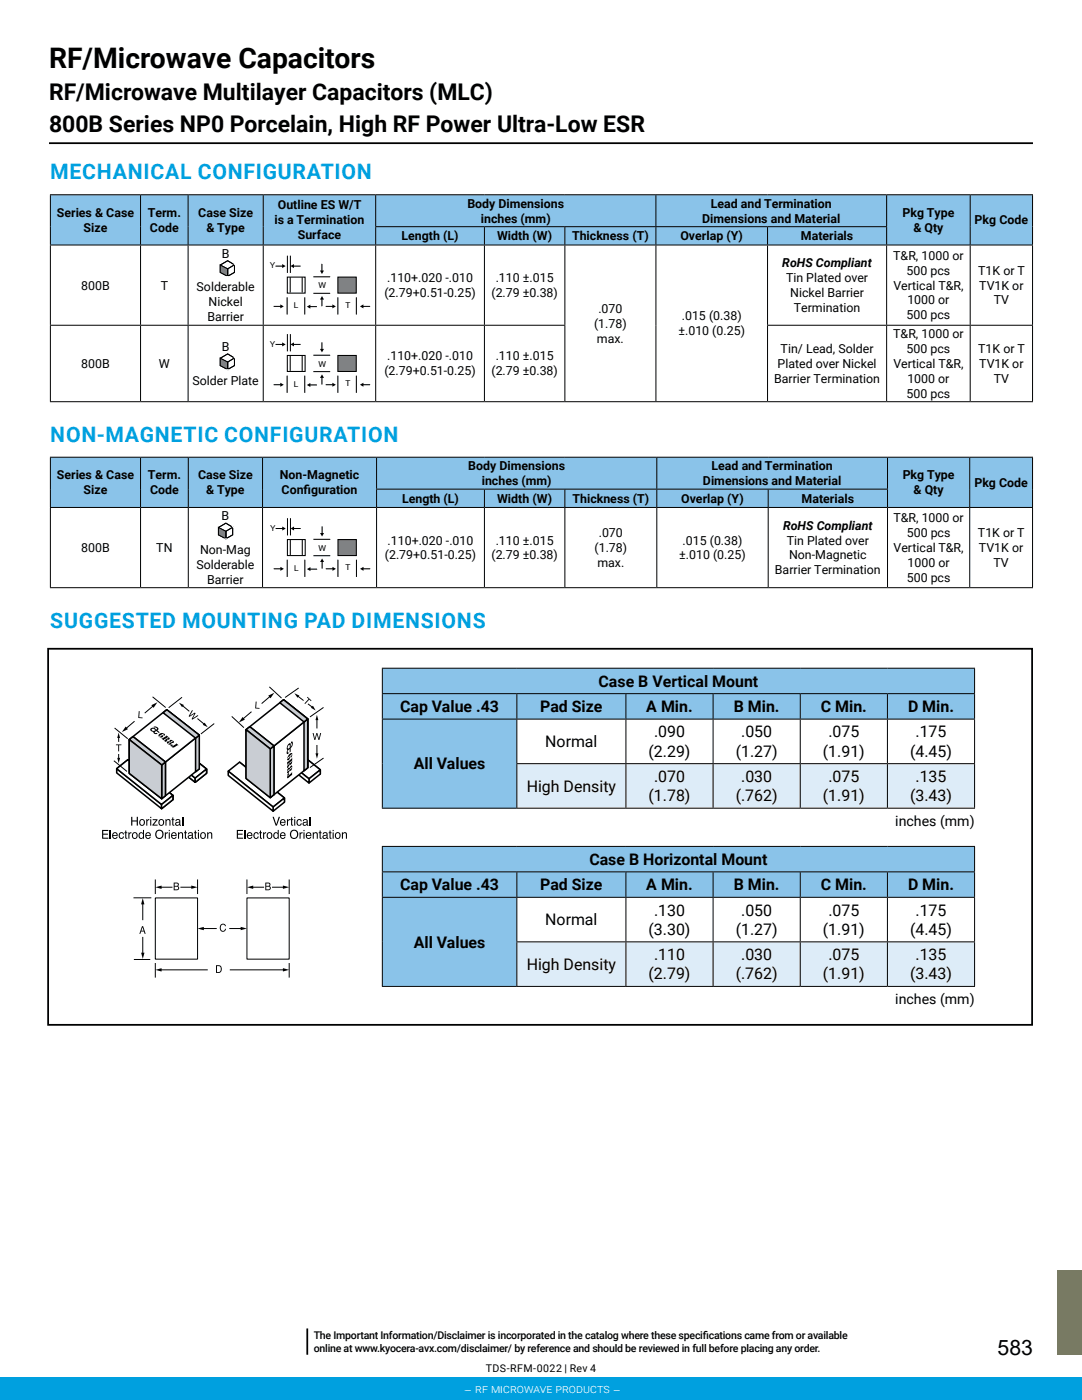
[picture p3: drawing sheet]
<svg xmlns="http://www.w3.org/2000/svg" width="216mm" height="279mm" viewBox="0 0 216 279" stroke-linecap="round" stroke-linejoin="round" font-family="sans-serif">
<path d="M9.8 28.6h196.3" fill="none" stroke="#000" stroke-width=".35"/>
<path d="M211 253.5h4.9v16.9h-4.9z" fill="#787a60"/>
<g fill="#000">
<path d="M20.4 165.6h1.2v.2h-1v.6h.9v.2h-.9v.6h1v.2h-1.2zM21.9 165.6h.2v1.8h-.2zM23.8 166.3l.4-.2a.45 .45 0 0 1 .5 .4l-.2-.1a.44 .44 0 0 0-.7 .2 .44 .44 0 0 0 .4 .6l.3-.3h.2a.59 .59 0 0 1-.8 .4 .59 .59 0 0 1-.2-.9zM25 165.8h.2v.3h.2v.2h-.2v.8l.2 .1v.2l-.4-.2v-.9h-.2v-.2h.2zM25.6 166.1h.2v.2l.4-.2v.2l-.4 .2v.9h-.2zM26.2 163h.2v.7h.9v-.7h.2v1.8h-.2v-.9h-.9v.9h-.2zM29.2 163.5h.2v.2l.4-.2v.2l-.4 .2v.9h-.2zM30.5 163.5h.9l-.7 1.1h.8v.2h-1.1l.7-1.1h-.6zM32.9 166.1h.2v.2l.4-.2v.2l-.4 .2v.9h-.2zM33 163.5h.2v.2a.44 .44 0 0 1 .5-.2 .44 .44 0 0 1 .3 .5v.8h-.2v-.8a.31 .31 0 0 0-.4-.3 .31 .31 0 0 0-.2 .4v.7h-.2zM34.4 163.1h.2v.4h.2v.2h-.2v.8l.2 .1-.1 .2-.3-.2v-.9h-.2v-.2h.2zM35.5 166.1h.2v.2a.44 .44 0 0 1 .5-.2 .44 .44 0 0 1 .3 .5v.8h-.2v-.8a.31 .31 0 0 0-.4-.3 .31 .31 0 0 0-.2 .4v.7h-.2z"/>
<path d="M36.3 163h.2v1.8h-.2zM36.9 165.8h.2v.3h.2v.2h-.2v.8l.2 .1v.2l-.4-.2v-.9h-.2v-.2h.2zM38.9 165.8h.2v.3h.2v.2h-.2v.8l.2 .1-.1 .2-.3-.2v-.9h-.2v-.2h.2zM41.3 166.1h.2v.2a.44 .44 0 0 1 .6-.2 .44 .44 0 0 1 .3 .5v.8h-.3v-.8a.31 .31 0 0 0-.3-.3 .31 .31 0 0 0-.2 .4v.7h-.3zM47.3 165.6h1.2v.2h-1v.6h.9v.2h-.9v.6h1v.2h-1.2zM48.8 165.6h.2v1.8h-.2zM50.7 166.3l.4-.2a.45 .45 0 0 1 .5 .4l-.2-.1a.44 .44 0 0 0-.7 .2 .44 .44 0 0 0 .4 .6l.3-.3h.2a.59 .59 0 0 1-.8 .4 .59 .59 0 0 1-.2-.9zM51.9 165.8h.2v.3h.2v.2h-.2v.8l.2 .1-.1 .2-.3-.2v-.9h-.2v-.2h.2zM52.5 166.1h.2v.2l.4-.2v.2l-.4 .2v.9h-.2zM54.4 163h.2l.5 1.5 .5-1.5h.3l-.7 1.8h-.2zM57.3 163.5h.2v.2l.4-.2v.2l-.4 .2v.9h-.2zM58.1 163.1h.2v.4h.2v.2h-.2v.8l.2 .1v.2l-.4-.2v-.9h-.2v-.2h.2z"/>
<path d="M59.8 166.1h.2v.2l.4-.2v.2l-.4 .2v.9h-.2zM59.3 163.6l.4-.1a.45 .45 0 0 1 .5 .4l-.2-.1a.44 .44 0 0 0-.7 .2 .44 .44 0 0 0 .4 .6l.3-.3h.2a.59 .59 0 0 1-.8 .4 .59 .59 0 0 1-.2-.9zM61.8 163h.2v1.8h-.2zM62.4 166.1h.2v.2a.44 .44 0 0 1 .5-.2 .44 .44 0 0 1 .3 .5v.8h-.2v-.8a.31 .31 0 0 0-.4-.3 .31 .31 0 0 0-.2 .4v.7h-.2zM63.8 165.8h.2v.3h.2v.2h-.2v.8l.2 .1-.1 .2-.3-.2v-.9h-.2v-.2h.2zM65.8 165.8h.2v.3h.2v.2h-.2v.8l.2 .1-.1 .2-.3-.2v-.9h-.2v-.2h.2zM68.2 166.1h.2v.2a.44 .44 0 0 1 .5-.2 .44 .44 0 0 1 .3 .5v.8h-.2v-.8a.31 .31 0 0 0-.4-.3 .31 .31 0 0 0-.2 .4v.7h-.2z"/>
<path d="M22.7 166.4l-.1 .2h.7l-.2-.3zM22.5 166.3a.57 .57 0 0 1 .7-.1 .57 .57 0 0 1 .3 .6h-.9a.35 .35 0 0 0 .2 .4 .35 .35 0 0 0 .5-.2h.2a.61 .61 0 0 1-.9 .4 .61 .61 0 0 1-.2-1z"/>
<path d="M26.7 166.3a.45 .45 0 0 0-.2 .6 .45 .45 0 0 0 .7 .2v-.5a.34 .34 0 0 0-.5-.3zM26.5 166.3a.61 .61 0 0 1 .8 .1 .61 .61 0 0 1-.1 .8 .61 .61 0 0 1-.8-.1l-.1-.5z"/>
<path d="M28 166.4a.44 .44 0 0 0-.2 .6 .44 .44 0 0 0 .6 .1v-.7l-.2-.1zM27.9 166.2l.4-.1 .2 .2v-.7h.2v1.8h-.2v-.2a.6 .6 0 0 1-.8 0 .6 .6 0 0 1 .1-.9z"/>
<path d="M28.2 163.7a.45 .45 0 0 0-.2 .6 .45 .45 0 0 0 .6 .2l.1-.6a.34 .34 0 0 0-.5-.2zM27.9 163.6a.61 .61 0 0 1 .9 .1 .61 .61 0 0 1-.1 .9 .61 .61 0 0 1-.9-.1v-.5z"/>
<path d="M29.3 166.4l-.1 .2h.7l-.2-.3zM29.1 166.3a.57 .57 0 0 1 .7-.1 .57 .57 0 0 1 .3 .6h-.9a.35 .35 0 0 0 .3 .4 .35 .35 0 0 0 .4-.2h.2a.61 .61 0 0 1-.9 .4 .61 .61 0 0 1-.2-1z"/>
<path d="M30 163.5h.2v1.3h-.2zM30 163h.2v.3h-.2z"/>
<path d="M31.4 166a.68 .68 0 0 0-.1 1 .68 .68 0 0 0 1 0 .68 .68 0 0 0 0-.9 .68 .68 0 0 0-.9-.1zM31.3 165.7a.88 .88 0 0 1 1.2 .3 .88 .88 0 0 1-.2 1.2 .88 .88 0 0 1-1.2-.2l-.1-.7z"/>
<path d="M32 163.7a.45 .45 0 0 0-.2 .6 .45 .45 0 0 0 .7 .2v-.6a.34 .34 0 0 0-.5-.2zM31.8 163.6a.61 .61 0 0 1 .8 .1 .61 .61 0 0 1-.1 .9 .61 .61 0 0 1-.8-.1l-.1-.5z"/>
<path d="M33.7 166.1h.2v1.3h-.2zM33.7 165.6h.2v.3h-.2z"/>
<path d="M34.5 166.4l-.1 .2h.6l-.1-.3zM34.3 166.3a.57 .57 0 0 1 .7-.1 .57 .57 0 0 1 .3 .6h-.9a.35 .35 0 0 0 .2 .4 .35 .35 0 0 0 .4-.2h.2a.61 .61 0 0 1-.8 .4 .61 .61 0 0 1-.2-1z"/>
<path d="M35.2 164.3v.1a.32 .32 0 0 0 .4 .2 .32 .32 0 0 0 .1-.5zM35.2 163.6l.5-.1 .2 .2 .1 .9 .1 .2h-.2l-.1-.2a.42 .42 0 0 1-.7 .1 .42 .42 0 0 1 .2-.7l.5-.1a.28 .28 0 0 0-.3-.3 .28 .28 0 0 0-.3 .3h-.2z"/>
<path d="M37.7 166.9v.1a.32 .32 0 0 0 .4 .2 .32 .32 0 0 0 .1-.4zM37.7 166.2l.5-.1 .3 .2v.9l.1 .2h-.2l-.1-.2a.42 .42 0 0 1-.7 .1 .42 .42 0 0 1 .2-.6l.5-.2a.28 .28 0 0 0-.3-.3 .28 .28 0 0 0-.3 .3h-.2z"/>
<path d="M39.5 166.1h.2v1.3h-.2zM39.5 165.6h.2v.3h-.2z"/>
<path d="M40.3 166.3a.45 .45 0 0 0-.1 .6 .45 .45 0 0 0 .6 .2l.1-.5a.34 .34 0 0 0-.6-.3zM40.1 166.3a.61 .61 0 0 1 .9 .1 .61 .61 0 0 1-.1 .8 .61 .61 0 0 1-.9-.1v-.5z"/>
<path d="M49.6 166.4l-.1 .2h.7l-.2-.3zM49.4 166.3a.57 .57 0 0 1 .7-.1 .57 .57 0 0 1 .3 .6h-.9a.35 .35 0 0 0 .2 .4 .35 .35 0 0 0 .5-.2h.2a.61 .61 0 0 1-.9 .4 .61 .61 0 0 1-.2-1z"/>
<path d="M53.6 166.3a.45 .45 0 0 0-.2 .6 .45 .45 0 0 0 .7 .2v-.5a.34 .34 0 0 0-.5-.3zM53.4 166.3a.61 .61 0 0 1 .8 .1 .61 .61 0 0 1-.1 .8 .61 .61 0 0 1-.8-.1l-.1-.5z"/>
<path d="M54.8 166.4a.44 .44 0 0 0-.1 .6 .44 .44 0 0 0 .6 .1v-.7l-.2-.1zM54.8 166.2l.4-.1 .2 .2v-.7h.2v1.8h-.2v-.2a.6 .6 0 0 1-.8 0 .6 .6 0 0 1 .1-.9z"/>
<path d="M56.2 166.4l-.1 .2h.7l-.2-.3zM56 166.3a.57 .57 0 0 1 .7-.1 .57 .57 0 0 1 .3 .6h-.9a.35 .35 0 0 0 .2 .4 .35 .35 0 0 0 .5-.2h.2a.61 .61 0 0 1-.9 .4 .61 .61 0 0 1-.2-1z"/>
<path d="M56.2 163.8l-.1 .2h.7l-.2-.3zM56 163.7a.57 .57 0 0 1 .7-.2 .57 .57 0 0 1 .3 .7h-.9a.35 .35 0 0 0 .2 .4 .35 .35 0 0 0 .5-.2h.2a.61 .61 0 0 1-.9 .3 .61 .61 0 0 1-.2-.9z"/>
<path d="M58.7 163.5h.2v1.3h-.2zM58.7 163h.2v.3h-.2z"/>
<path d="M58.3 166a.68 .68 0 0 0-.1 1 .68 .68 0 0 0 .9 0 .68 .68 0 0 0 .1-.9 .68 .68 0 0 0-.9-.1zM58.2 165.7a.88 .88 0 0 1 1.2 .3 .88 .88 0 0 1-.3 1.2 .88 .88 0 0 1-1.2-.2v-.7z"/>
<path d="M60.6 166.1h.2v1.3h-.2zM60.6 165.6h.2v.3h-.2z"/>
<path d="M60.6 164.3v.1a.32 .32 0 0 0 .4 .2 .32 .32 0 0 0 .2-.5zM60.6 163.6l.5-.1 .3 .2v.9l.1 .2h-.2l-.1-.2a.42 .42 0 0 1-.7 .1 .42 .42 0 0 1 .3-.7l.4-.1a.28 .28 0 0 0-.3-.3 .28 .28 0 0 0-.3 .3h-.2z"/>
<path d="M61.3 166.4l-.1 .2h.7l-.1-.3zM61.2 166.3a.57 .57 0 0 1 .7-.1 .57 .57 0 0 1 .2 .6h-.9a.35 .35 0 0 0 .3 .4 .35 .35 0 0 0 .4-.2h.2a.61 .61 0 0 1-.9 .4 .61 .61 0 0 1-.1-1z"/>
<path d="M64.6 166.9l-.1 .1a.32 .32 0 0 0 .5 .2 .32 .32 0 0 0 .1-.4zM64.5 166.2l.6-.1 .2 .2 .1 .9 .1 .2h-.2l-.1-.2a.42 .42 0 0 1-.8 .1 .42 .42 0 0 1 .3-.6l.5-.2a.28 .28 0 0 0-.3-.3 .28 .28 0 0 0-.3 .3h-.2z"/>
<path d="M66.4 166.1h.2v1.3h-.2zM66.4 165.6h.2v.3h-.2z"/>
<path d="M67.2 166.3a.45 .45 0 0 0-.2 .6 .45 .45 0 0 0 .7 .2v-.5a.34 .34 0 0 0-.5-.3zM67 166.3a.61 .61 0 0 1 .8 .1 .61 .61 0 0 1-.1 .8 .61 .61 0 0 1-.8-.1l-.1-.5z"/>
</g>
<path d="M31 179.2h8.4v12.2h-8.4z" fill="#fff"/>
<path d="M31 179.2h8.4v12.2h-8.4z" fill="none" stroke="#000" stroke-width=".2"/>
<path d="M49.3 179.2h8.4v12.2h-8.4z" fill="#fff"/>
<g fill="none" stroke="#000" stroke-width=".2">
<path d="M23.7 147.1v1M23.7 150.5v.9M36.4 140.8l1.4 1.2M39.4 143.4l1.4 1.2M63.2 143.5v1.9M63.2 148.7v1.8M31 175.5v2.9M32 177.1h2.4M36 177.1h2.4M39.4 175.5v2.9M49.3 175.5v2.9M49.3 179.2h8.4v12.2h-8.4z"/>
<path d="M50.3 177.1h2.4M54.3 177.1h2.4M57.7 175.5v2.9M28.5 180.3v3.3M28.5 187v3.4M31 192.2v2.9M32 193.6h9.5M40.4 185.3h2.8M45.8 185.3h2.5M45.9 193.6h10.8M57.7 192.2v2.9"/>
</g>
<g fill="#000">
<path d="M23.4 151.2h.6l-.3 1.1zM23.7 146.2l.3 1.1h-.6zM23.1 148.6h1.1v.1h-.4v1.2h-.2v-1.2h-.5zM35.7 140.2l1 .5-.4 .4zM38.3 141.7l.2 .1-.6 1 1-.6 .1 .1-.5 1.1 .9-.7 .2 .2-1.2 .7-.2-.1 .6-1.1-1 .7-.2-.2zM40.8 144.2l.7 .9-1-.4zM62.4 146.3h.2l.2 1.1 .3-1.1h.2l.3 1.1 .3-1.1h.2l-.4 1.4h-.2l-.3-1.2-.3 1.2h-.2zM63 150.3h.5l-.3 1.1zM63.2 142.7l.3 1h-.5zM31 177.1l1.2-.4v.7zM38.2 176.7l1.2 .4-1.2 .3zM49.3 177.1l1.2-.4v.7z"/>
<path d="M56.5 176.7l1.2 .4-1.2 .3zM28.2 190.1h.6l-.3 1.3zM28.5 179.2l.3 1.3h-.6zM31 193.6l1.2-.4v.7zM39.4 185.3l1.3-.3v.6zM44 184.6a.59 .59 0 0 1 .6-.2 .59 .59 0 0 1 .5 .4h-.2a.45 .45 0 0 0-.6-.3 .45 .45 0 0 0-.3 .7 .44 .44 0 0 0 .4 .6 .44 .44 0 0 0 .5-.4h.2a.63 .63 0 0 1-.8 .6 .63 .63 0 0 1-.4-.9zM48 185l1.3 .3-1.3 .3zM56.5 193.2l1.2 .4-1.2 .3z"/>
<path d="M34.8 177v.5h.5a.27 .27 0 0 0 .3-.3 .27 .27 0 0 0-.4-.2zM34.8 176.3v.5h.4a.24 .24 0 0 0 .3-.3 .24 .24 0 0 0-.3-.2zM34.7 176.1h.6a.38 .38 0 0 1 .4 .3 .38 .38 0 0 1-.2 .4 .43 .43 0 0 1 .2 .6 .43 .43 0 0 1-.4 .3h-.6z"/>
<path d="M53.1 177v.5h.4a.27 .27 0 0 0 .3-.3 .27 .27 0 0 0-.3-.2zM53.1 176.3v.5h.4a.24 .24 0 0 0 .3-.3 .24 .24 0 0 0-.3-.2zM52.9 176.1h.7a.38 .38 0 0 1 .4 .3 .38 .38 0 0 1-.2 .4 .43 .43 0 0 1 .2 .6 .43 .43 0 0 1-.5 .3h-.6z"/>
<path d="M28.4 185.1l-.2 .6h.5zM28.3 184.8h.3l.5 1.6h-.2l-.2-.5h-.5l-.2 .5h-.2z"/>
<path d="M43.3 192.8v1.2h.3a.61 .61 0 0 0 .4-.8 .61 .61 0 0 0-.7-.4zM43.1 192.6h.6a.8 .8 0 0 1 .6 .8 .8 .8 0 0 1-.6 .8h-.6z"/>
</g>
<path d="M26.6 179.2h3.6zM26.7 191.5h3.3z" fill="#000" stroke="#000" stroke-width=".2"/>
<path d="M23.3 153.4l2.2-1.8 9 7.2-2.3 1.8z" fill="#fff"/>
<path d="M23.3 153.4l2.2-1.8 9 7.2-2.3 1.8z" fill="none" stroke="#000" stroke-width=".31"/>
<path d="M32.2 160.6l2.3-1.8v.8l-2.3 1.8z" fill="#fff"/>
<path d="M32.2 160.6l2.3-1.8v.8l-2.3 1.8z" fill="none" stroke="#000" stroke-width=".31"/>
<path d="M23.3 153.4l8.9 7.2v.8l-8.9-7.2z" fill="#fff"/>
<path d="M23.3 153.4l8.9 7.2v.8l-8.9-7.2z" fill="none" stroke="#000" stroke-width=".31"/>
<path d="M25.5 151.6l9 7.2v.8l-9-7.2z" fill="#fff"/>
<path d="M25.5 151.6l9 7.2v.8l-9-7.2z" fill="none" stroke="#000" stroke-width=".31"/>
<path d="M23.3 153.4l2.2-1.8 9 7.2-2.3 1.8z" fill="#fff"/>
<path d="M23.3 153.4l2.2-1.8 9 7.2-2.3 1.8z" fill="none" stroke="#000" stroke-width=".31"/>
<path d="M32.2 160.6l2.3-1.8v.8l-2.3 1.8z" fill="#fff"/>
<path d="M32.2 160.6l2.3-1.8v.8l-2.3 1.8z" fill="none" stroke="#000" stroke-width=".31"/>
<path d="M39 155.3l2.2-1.8v.8l-2.2 1.8z" fill="#fff"/>
<path d="M39 155.3l2.2-1.8v.8l-2.2 1.8z" fill="none" stroke="#000" stroke-width=".31"/>
<path d="M30 148.1l2.3-1.8 8.9 7.2-2.2 1.8z" fill="#fff"/>
<path d="M30 148.1l2.3-1.8 8.9 7.2-2.2 1.8z" fill="none" stroke="#000" stroke-width=".31"/>
<path d="M30 148.1l9 7.2v.8l-9-7.1z" fill="#fff"/>
<path d="M30 148.1l9 7.2v.8l-9-7.1z" fill="none" stroke="#000" stroke-width=".31"/>
<path d="M30 148.1l9 7.2v.8l-9-7.1z" fill="#fff"/>
<path d="M30 148.1l9 7.2v.8l-9-7.1z" fill="none" stroke="#000" stroke-width=".31"/>
<path d="M32.3 146.3l8.9 7.2v.8l-8.9-7.1z" fill="#fff"/>
<path d="M32.3 146.3l8.9 7.2v.8l-8.9-7.1z" fill="none" stroke="#000" stroke-width=".31"/>
<path d="M30 148.1l2.3-1.8 8.9 7.2-2.2 1.8z" fill="#fff"/>
<path d="M30 148.1l2.3-1.8 8.9 7.2-2.2 1.8z" fill="none" stroke="#000" stroke-width=".31"/>
<path d="M39 155.3l2.2-1.8v.8l-2.2 1.8z" fill="#fff"/>
<path d="M39 155.3l2.2-1.8v.8l-2.2 1.8z" fill="none" stroke="#000" stroke-width=".31"/>
<path d="M47.8 152.1l9 7.2v.8l-9-7.2z" fill="#fff"/>
<path d="M47.8 152.1l9 7.2v.8l-9-7.2z" fill="none" stroke="#000" stroke-width=".31"/>
<path d="M45.5 153.9l2.3-1.8 9 7.2-2.3 1.8z" fill="#fff"/>
<path d="M45.5 153.9l2.3-1.8 9 7.2-2.3 1.8z" fill="none" stroke="#000" stroke-width=".31"/>
<path d="M54.5 161.1l2.3-1.8v.8l-2.3 1.8z" fill="#fff"/>
<path d="M54.5 161.1l2.3-1.8v.8l-2.3 1.8z" fill="none" stroke="#000" stroke-width=".31"/>
<path d="M45.5 153.9l9 7.2v.8l-9-7.2z" fill="#fff"/>
<path d="M45.5 153.9l9 7.2v.8l-9-7.2z" fill="none" stroke="#000" stroke-width=".31"/>
<path d="M55 146.5l8.9 7.1v.9l-8.9-7.2z" fill="#fff"/>
<path d="M55 146.5l8.9 7.1v.9l-8.9-7.2z" fill="none" stroke="#000" stroke-width=".31"/>
<path d="M52.7 148.3l2.3-1.8 8.9 7.1-2.2 1.8z" fill="#fff"/>
<path d="M52.7 148.3l2.3-1.8 8.9 7.1-2.2 1.8z" fill="none" stroke="#000" stroke-width=".31"/>
<path d="M61.7 155.4l2.2-1.8v.9l-2.2 1.8z" fill="#fff"/>
<path d="M61.7 155.4l2.2-1.8v.9l-2.2 1.8z" fill="none" stroke="#000" stroke-width=".31"/>
<path d="M52.7 148.3l9 7.1v.9l-9-7.2z" fill="#fff"/>
<path d="M52.7 148.3l9 7.1v.9l-9-7.2z" fill="none" stroke="#000" stroke-width=".31"/>
<path d="M56.6 139.6l4.8 3.9v9.7l-6-6.1z" fill="#fff"/>
<path d="M56.6 139.6l4.8 3.9v9.7l-6-6.1z" fill="none" stroke="#000" stroke-width=".31"/>
<path d="M53.9 149.4l7.5-5.9v9.7l-7.5 6z" fill="#fff"/>
<path d="M53.9 149.4l7.5-5.9v9.7l-7.5 6z" fill="none" stroke="#000" stroke-width=".31"/>
<path d="M49.1 145.6l7.5-5.9 4.8 3.8-7.5 5.9z" fill="#fff"/>
<path d="M49.1 145.6l7.5-5.9 4.8 3.8-7.5 5.9z" fill="none" stroke="#000" stroke-width=".31"/>
<path d="M49.1 145.6l4.8 3.8v9.8l-4.8-3.9z" fill="#fff"/>
<path d="M49.1 145.6l4.8 3.8v9.8l-4.8-3.9z" fill="none" stroke="#000" stroke-width=".31"/>
<path d="M49.8 145l4.9 3.9v9.7l-4.9-3.8z" fill="#c9cdd3"/>
<path d="M49.8 145l4.9 3.9v9.7l-4.9-3.8z" fill="none" stroke="#000" stroke-width=".31"/>
<path d="M53.9 149.5l.8-.6v9.7l-.8 .6z" fill="#c9cdd3"/>
<path d="M53.9 149.5l.8-.6v9.7l-.8 .6z" fill="none" stroke="#000" stroke-width=".31"/>
<path d="M49.1 145.6l.7-.6 4.9 3.9-.8 .6z" fill="#c9cdd3"/>
<path d="M49.1 145.6l.7-.6 4.9 3.9-.8 .6z" fill="none" stroke="#000" stroke-width=".31"/>
<path d="M49.1 145.6l4.8 3.9v9.7l-4.8-3.8z" fill="#c9cdd3"/>
<path d="M49.1 145.6l4.8 3.9v9.7l-4.8-3.8z" fill="none" stroke="#000" stroke-width=".31"/>
<path d="M60.7 144.1l.7-.6v9.7l-.7 .6z" fill="#c9cdd3"/>
<path d="M60.7 144.1l.7-.6v9.7l-.7 .6z" fill="none" stroke="#000" stroke-width=".31"/>
<path d="M55.8 140.2l.8-.6 4.8 3.9-.7 .6z" fill="#c9cdd3"/>
<path d="M55.8 140.2l.8-.6 4.8 3.9-.7 .6z" fill="none" stroke="#000" stroke-width=".31"/>
<path d="M33.3 141.6l6.4 5.1v6.7l-7.4-5.9z" fill="#fff"/>
<path d="M33.3 141.6l6.4 5.1v6.7l-7.4-5.9z" fill="none" stroke="#000" stroke-width=".31"/>
<path d="M32.3 152.7l7.4-6v6.7l-7.4 6z" fill="#fff"/>
<path d="M32.3 152.7l7.4-6v6.7l-7.4 6z" fill="none" stroke="#000" stroke-width=".31"/>
<path d="M25.8 147.6l7.5-6 6.4 5.1-7.4 6z" fill="#fff"/>
<path d="M25.8 147.6l7.5-6 6.4 5.1-7.4 6z" fill="none" stroke="#000" stroke-width=".31"/>
<path d="M25.8 147.6l6.5 5.1v6.7l-6.5-5.1z" fill="#fff"/>
<path d="M25.8 147.6l6.5 5.1v6.7l-6.5-5.1z" fill="none" stroke="#000" stroke-width=".31"/>
<path d="M26.5 147l6.5 5.1v6.7l-6.5-5.1z" fill="#c9cdd3"/>
<path d="M26.5 147l6.5 5.1v6.7l-6.5-5.1z" fill="none" stroke="#000" stroke-width=".31"/>
<path d="M32.3 152.7l.7-.6v6.7l-.7 .6z" fill="#c9cdd3"/>
<path d="M32.3 152.7l.7-.6v6.7l-.7 .6z" fill="none" stroke="#000" stroke-width=".31"/>
<path d="M25.8 147.6l.7-.6 6.5 5.1-.7 .6z" fill="#c9cdd3"/>
<path d="M25.8 147.6l.7-.6 6.5 5.1-.7 .6z" fill="none" stroke="#000" stroke-width=".31"/>
<path d="M25.8 147.6l6.5 5.1v6.7l-6.5-5.1z" fill="#c9cdd3"/>
<path d="M25.8 147.6l6.5 5.1v6.7l-6.5-5.1z" fill="none" stroke="#000" stroke-width=".31"/>
<path d="M39 147.3l.8-.6v6.7l-.8 .6z" fill="#c9cdd3"/>
<path d="M39 147.3l.8-.6v6.7l-.8 .6z" fill="none" stroke="#000" stroke-width=".31"/>
<path d="M32.5 142.2l.8-.6 6.5 5.1-.8 .6z" fill="#c9cdd3"/>
<path d="M32.5 142.2l.8-.6 6.5 5.1-.8 .6z" fill="none" stroke="#000" stroke-width=".31"/>
<g fill="#000">
<path d="M53.5 138.8l1.2-.5-.7 1.1zM58.7 138.4l1 .4-.3 .5zM61.4 139.1l.8 .7-.2 .1-.3-.3-.8 .9-.2-.1 .9-.9-.3-.3zM25.1 145l.4 .5-1.2 .6zM27.7 141.9h.2l-.1 1.2 .7 .1-.1 .2-.8-.1zM30.2 140.7l1.2-.5-.8 1.1zM30.1 145.4l.2-.1a.76 .76 0 0 1 .9 .3l-.2 .1-.5-.3-.2 .2v.2h.5l.5-.3-.1-.2-.6-.2a.59 .59 0 0 1 .7 0 .59 .59 0 0 1 .3 .5l-.2 .2 .5 .3-.2 .2-.5-.4-.3 .3 .6 .2-.6 .1-.2-.2-.1-.2-.6-.3zM48.4 143.1l.5 .5-1.2 .6zM51 140h.2l-.1 1.2 .7 .1v.2l-.9-.1zM57.6 148.5l.4-.2v.7l-.2 .1-.1-.5a.57 .57 0 0 0-.3 .8l.8-.7-.1-.6 .1-.1a.87 .87 0 0 1-.2 1.3v.7l-.2 .2v-.7l-.4 .4 .2 .5-.2 .1-.2-.4 .2-.4a.95 .95 0 0 1 .2-1.2zM62 141.2l.4-.4 .6 1z"/>
<path d="M32.6 146.6l.2-.2 .1 .3-.2 .1zM31.8 147.1l.5-.3v-.1l.2 .3a.54 .54 0 0 1-.7 .1zM31.7 146.6a.86 .86 0 0 1 1.1-.2l-1.1 .6z"/>
<path d="M33.1 147.5l.5-.4 .3 .2-.1 .3h-.5l.1 .1-.2 .3h.1a.26 .26 0 0 1-.5-.1 .26 .26 0 0 1 .3-.4zM32.2 147.4l1-.6 .4 .3-.9 .6z"/>
<path d="M33.5 148.5l1.1-.7 .1 .2-.1 .2h-.4l-.1 .4zM33.3 148.1l.3-.2 .3 .1-.1-.2a.43 .43 0 0 1 .7 0l-1 .6z"/>
<path d="M34.2 149l.9-.6 .5 .3-.9 .5zM34.1 148.6l.4 .1-.4 .3z"/>
<path d="M57.5 154.3h.1v.3l-.3 .3zM57.3 155l1-.9-.1 .6-.8 .6z"/>
<path d="M57.5 153.2h.2l.1 .1 .3-.5 .2 .1v.1l-1 .9zM57.3 154l1-.9-.1 .5-.3 .2-.1-.1-.3 .6h-.2z"/>
<path d="M57.4 152l.9-.8v.5l-1 1zM57.7 152.3l.6-.5a.64 .64 0 0 1-.5 .8v-.1l-.4 .8a.48 .48 0 0 1-.1-.5 .48 .48 0 0 1 .4-.4z"/>
<path d="M58.1 150.8l.2-.2-.1 .4-.2 .2zM57.8 150.4l.3-.1 .2 .2-1 .9zM57.8 151h.1v.3a.41 .41 0 0 1-.6 .4v-.2z"/>
</g>
<path d="M53.7 137.1l2.5 2.2zM56.9 139.2l2.7-1.9zM22.7 151.8l2.6 2.2zM22.9 145.3l2.6 2.1zM30.4 139.1l2.7 2.1zM33.7 141.2l2.6-2zM40.1 146.5l2.6-2.1zM46.2 143l2.5 2.2zM61.9 143.1l2.7-1.9zM61.9 153.2l2.7-1.9z" fill="#000" stroke="#000" stroke-width=".2"/>
<path d="M53.9 138.9l-1.7 1.5M59.4 138.9l1.2 .9M26.8 143.9l-1.7 1.5M30.6 140.8l-1.7 1.5M50.2 142l-1.7 1.5M61.4 140.5l1 .7" fill="none" stroke="#000" stroke-width=".2"/>
<path d="M10.1 38.9h17.9v10h-17.9zM28 38.9h9.5v10h-9.5zM37.5 38.9h15v10h-15zM52.5 38.9h22.5v10h-22.5zM75 38.9h55.9v6.3h-55.9zM130.9 38.9h46v6.3h-46zM176.9 38.9h16.7v10h-16.7zM193.6 38.9h12.4v10h-12.4zM75 45.2h21.7v3.7h-21.7zM96.7 45.2h16v3.7h-16zM112.7 45.2h18.2v3.7h-18.2zM130.9 45.2h22.3v3.7h-22.3zM153.2 45.2h23.7v3.7h-23.7z" fill="#8ac3e9"/>
<g fill="none" stroke="#000" stroke-width=".2">
<path d="M10 38.9h196.1M10.1 39v9.8M28 39v9.8M37.5 39v9.8M52.5 39v9.8M75 39v6.2M130.9 39v6.2M176.9 39v6.2M193.6 39v9.8M206 39v9.8M10 48.9h196.1M10.1 49v15.8"/>
<path d="M28 49v15.8M37.5 49v15.8M52.5 49v15.8M74.9 45.2h102.1M75 45.3v3.5M75 49v15.8M96.7 45.3v3.5M96.7 49v15.8M112.7 45.3v3.5M112.7 49v15.8M130.9 45.3v3.5M130.9 49v31.1"/>
<path d="M153.2 45.3v3.5M153.2 49v15.8M176.9 45.3v3.5M176.9 49v15.8M193.6 49v15.8M206 49v15.8M10 64.9h102.8M10.1 65v15.1M28 65v15.1M37.5 65v15.1M52.5 65v15.1M75 65v15.1"/>
<path d="M96.7 65v15.1M112.7 65v15.1M153.1 64.9h53M153.2 65v15.1M176.9 65v15.1M193.6 65v15.1M206 65v15.1M10 80.2h196.1"/>
</g>
<path d="M43.9 52.9l1.5 .8v1.4l-1.5-.7z" fill="#808285"/>
<path d="M43.9 52.9l1.5 .8v1.4l-1.5-.7zM45.4 53.7l1.4-.9v1.6l-1.4 .7zM46.8 52.8l-1.4-.8-1.5 .9" fill="none" stroke="#000" stroke-width=".2"/>
<path d="M45.1 55.2h.6z" fill="#fff"/>
<path d="M45.1 55.2h.6" fill="none" stroke="#fff" stroke-width=".2"/>
<path d="M46.7 52.6l.2 .2z" fill="#fff"/>
<path d="M46.7 52.6l.2 .3" fill="none" stroke="#fff" stroke-width=".2"/>
<path d="M43.9 52.9l1.5 .8v1.4l-1.5-.7z" fill="#808285"/>
<path d="M43.9 52.9l1.5 .8v1.4l-1.5-.7zM45.4 53.7l1.4-.9v1.6l-1.4 .7zM46.8 52.8l-1.4-.8-1.5 .9" fill="none" stroke="#000" stroke-width=".2"/>
<path d="M45.1 55.2h.6z" fill="#fff"/>
<path d="M45.1 55.2h.6" fill="none" stroke="#fff" stroke-width=".2"/>
<path d="M46.7 52.6l.2 .2z" fill="#fff"/>
<path d="M46.7 52.6l.2 .3" fill="none" stroke="#fff" stroke-width=".2"/>
<path d="M57.3 59.3v3.5M60.8 59.3v3.5M62.5 55.3h3.4M64.2 52.7v1.4M64.2 59.7v1.4M65.9 58.5h-3.4M67.4 59.3v3.5M71.1 59.3v3.5M54.6 61.1h1.4M61.8 61.2h1.4M65 61.1h1.4M72.4 61.1h1.4" fill="none" stroke="#000" stroke-width=".2"/>
<path d="M63.8 54h.8l-.4 .7zM64.2 52.7v1.4zM64.3 59.1l.4 .7h-.9zM54.6 61.1h1.4zM55.9 60.7l.7 .4-.7 .5zM61.8 61.2h1.4zM61.2 61.2l.7-.4v.8zM64.2 59.7v1.4zM65 61.1h1.4zM66.3 60.7l.7 .4-.7 .5zM72.4 61.1h1.4zM71.8 61.1l.7-.4v.8z" fill="#000"/>
<path d="M57.3 55.3h3.6v3.2h-3.6z" fill="none" stroke="#000" stroke-width=".21"/>
<path d="M67.4 55.3h3.7v3.2h-3.7z" fill="#808285" stroke="#000" stroke-width=".21"/>
<path d="M57.9 55.3v3.1M60.3 55.3v3.1" fill="none" stroke="#000" stroke-width=".21"/>
<path d="M55 53.1h1.4zM56.3 52.7l.7 .4-.7 .4zM58.5 53.1h1.5zM58 53.1l.7-.4v.8z" fill="#000"/>
<path d="M55 53.1h1.4M57.3 51v3.5M57.9 51v3.5M58.5 53.1h1.5" fill="none" stroke="#000" stroke-width=".2"/>
<path d="M43.9 71.5l1.5 .8v1.4l-1.5-.7z" fill="#808285"/>
<path d="M43.9 71.5l1.5 .8v1.4l-1.5-.7zM45.4 72.3l1.4-.9v1.6l-1.4 .7zM46.8 71.4l-1.4-.8-1.5 .9" fill="none" stroke="#000" stroke-width=".2"/>
<path d="M45.1 73.8h.6z" fill="#fff"/>
<path d="M45.1 73.8h.6" fill="none" stroke="#fff" stroke-width=".2"/>
<path d="M46.7 71.2l.2 .2z" fill="#fff"/>
<path d="M46.7 71.2l.2 .3" fill="none" stroke="#fff" stroke-width=".2"/>
<path d="M43.9 71.5l1.5 .8v1.4l-1.5-.7z" fill="#808285"/>
<path d="M43.9 71.5l1.5 .8v1.4l-1.5-.7zM45.4 72.3l1.4-.9v1.6l-1.4 .7zM46.8 71.4l-1.4-.8-1.5 .9" fill="none" stroke="#000" stroke-width=".2"/>
<path d="M45.1 73.8h.6z" fill="#fff"/>
<path d="M45.1 73.8h.6" fill="none" stroke="#fff" stroke-width=".2"/>
<path d="M46.7 71.2l.2 .2z" fill="#fff"/>
<path d="M46.7 71.2l.2 .3" fill="none" stroke="#fff" stroke-width=".2"/>
<path d="M54.6 76.8h1.4M57.3 75v3.4M60.8 75v3.4M61.8 76.8h1.4M62.5 70.9h3.4M62.5 74.2h3.4M64.2 68.3v1.4M64.2 75.3v1.4M65 76.8h1.4M67.4 75v3.4M71.1 75v3.4M72.4 76.8h1.4" fill="none" stroke="#000" stroke-width=".2"/>
<path d="M54.6 76.8h1.4zM55.9 76.4l.7 .4-.7 .4zM61.8 76.8h1.4zM61.2 76.8l.7-.4v.8zM63.8 69.6h.8l-.4 .7zM64.2 68.3v1.4zM64.2 75.3v1.4zM64.3 74.7l.4 .7h-.9zM65 76.8h1.4zM66.3 76.4l.7 .4-.7 .4zM72.4 76.8h1.4zM71.8 76.8l.7-.4v.8z" fill="#000"/>
<path d="M57.3 70.9h3.6v3.2h-3.6z" fill="none" stroke="#000" stroke-width=".21"/>
<path d="M67.4 70.9h3.7v3.2h-3.7z" fill="#808285" stroke="#000" stroke-width=".21"/>
<path d="M57.9 71v3M60.3 71v3" fill="none" stroke="#000" stroke-width=".21"/>
<path d="M55 68.7h1.4zM56.3 68.3l.7 .4-.7 .4zM58.5 68.7h1.5zM58 68.7l.7-.4v.8z" fill="#000"/>
<path d="M55 68.7h1.4M57.3 66.7v3.4M57.9 66.7v3.4M58.5 68.7h1.5" fill="none" stroke="#000" stroke-width=".2"/>
<path d="M10.1 91.2h17.9v10.1h-17.9zM28 91.2h9.6v10.1h-9.6zM37.6 91.2h14.8v10.1h-14.8zM52.4 91.2h22.7v10.1h-22.7zM75.1 91.2h56v6.4h-56zM131.1 91.2h46v6.4h-46zM177.1 91.2h16.4v10.1h-16.4zM193.5 91.2h12.5v10.1h-12.5zM75.1 97.6h21.6v3.7h-21.6zM96.7 97.6h16v3.7h-16zM112.7 97.6h18.4v3.7h-18.4zM131.1 97.6h22.2v3.7h-22.2zM153.3 97.6h23.8v3.7h-23.8z" fill="#8ac3e9"/>
<g fill="none" stroke="#000" stroke-width=".2">
<path d="M10 91.2h196.1M10.1 91.3v9.9M28 91.3v9.9M37.6 91.3v9.9M52.4 91.3v9.9M75.1 97.6h102.1M75.1 91.3v6.2M75.1 97.7v3.5M96.7 97.7v3.5M112.7 97.7v3.5M131.1 91.3v6.2M131.1 97.7v3.5"/>
<path d="M153.3 97.7v3.5M177.1 91.3v6.2M177.1 97.7v3.5M193.5 91.3v9.9M206 91.3v9.9M10 101.3h196.1M10 117.3h196.1M10.1 101.4v15.8M28 101.4v15.8M37.6 101.4v15.8M52.4 101.4v15.8M75.1 101.4v15.8"/>
<path d="M96.7 101.4v15.8M112.7 101.4v15.8M131.1 101.4v15.8M153.3 101.4v15.8M177.1 101.4v15.8M193.5 101.4v15.8M206 101.4v15.8"/>
</g>
<path d="M43.6 105.3l1.5 .7v1.5l-1.5-.8z" fill="#808285"/>
<path d="M43.6 105.3l1.5 .7v1.5l-1.5-.8zM45.1 106l1.3-.8v1.5l-1.3 .8zM46.4 105.2l-1.3-.8-1.5 .9" fill="none" stroke="#000" stroke-width=".2"/>
<path d="M44.8 107.6h.5z" fill="#fff"/>
<path d="M44.8 107.6h.5" fill="none" stroke="#fff" stroke-width=".2"/>
<path d="M46.3 105l.2 .2z" fill="#fff"/>
<path d="M46.3 105l.3 .3" fill="none" stroke="#fff" stroke-width=".2"/>
<path d="M43.6 105.3l1.5 .7v1.5l-1.5-.8z" fill="#808285"/>
<path d="M43.6 105.3l1.5 .7v1.5l-1.5-.8zM45.1 106l1.3-.8v1.5l-1.3 .8zM46.4 105.2l-1.3-.8-1.5 .9" fill="none" stroke="#000" stroke-width=".2"/>
<path d="M44.8 107.6h.5z" fill="#fff"/>
<path d="M44.8 107.6h.5" fill="none" stroke="#fff" stroke-width=".2"/>
<path d="M46.3 105l.2 .2z" fill="#fff"/>
<path d="M46.3 105l.3 .3" fill="none" stroke="#fff" stroke-width=".2"/>
<path d="M54.6 113.5h1.5M57.3 111.7v3.4M60.8 111.7v3.4M61.8 113.6h1.5M62.5 107.6h3.4M62.5 110.9h3.4M64.3 105.1v1.4M64.3 112v1.5M65 113.5h1.5M67.4 111.7v3.4M71.1 111.7v3.4M72.4 113.5h1.5" fill="none" stroke="#000" stroke-width=".2"/>
<path d="M54.6 113.5h1.5zM55.9 113.1l.7 .4-.7 .4zM61.8 113.6h1.5zM61.2 113.6l.7-.4v.8zM63.9 106.4h.8l-.4 .7zM64.3 105.1v1.4zM64.3 112v1.5zM64.3 111.5l.4 .7h-.8zM65 113.5h1.5zM66.3 113.1l.7 .4-.7 .4zM72.4 113.5h1.5zM71.8 113.5l.7-.4v.8z" fill="#000"/>
<path d="M57.4 107.7h3.5v3.2h-3.5z" fill="none" stroke="#000" stroke-width=".21"/>
<path d="M67.4 107.7h3.7v3.2h-3.7z" fill="#808285" stroke="#000" stroke-width=".21"/>
<path d="M57.9 107.7v3.1M60.3 107.7v3.1" fill="none" stroke="#000" stroke-width=".21"/>
<path d="M55 105.5h1.4zM56.3 105.1l.7 .4-.7 .4zM58.6 105.5h1.4zM58 105.5l.7-.4v.8z" fill="#000"/>
<path d="M55 105.5h1.4M57.4 103.4v3.4M58 103.4v3.4M58.6 105.5h1.4" fill="none" stroke="#000" stroke-width=".2"/>
<path d="M76.3 133.4h118.2v5h-118.2zM76.3 138.4h26.8v5.1h-26.8zM103.1 138.4h21.8v5.1h-21.8zM124.9 138.4h17.4v5.1h-17.4zM142.3 138.4h17.4v5.1h-17.4zM159.7 138.4h17.4v5.1h-17.4zM177.1 138.4h17.4v5.1h-17.4zM76.3 143.5h26.8v17.8h-26.8z" fill="#8ac3e9"/>
<path d="M103.1 152.4h21.8v8.9h-21.8zM124.9 152.4h17.4v8.9h-17.4zM142.3 152.4h17.4v8.9h-17.4zM159.7 152.4h17.4v8.9h-17.4zM177.1 152.4h17.4v8.9h-17.4z" fill="#ddecf8"/>
<g fill="none" stroke="#000" stroke-width=".2">
<path d="M76.2 133.4h118.4M76.2 138.4h118.4M76.3 133.4v4.9M76.3 138.5v4.9M103.1 138.5v4.9M124.9 138.5v4.9M142.3 138.5v4.9M159.7 138.5v4.9M177.1 138.5v4.9M194.5 133.4v4.9M194.5 138.5v4.9M76.2 143.5h118.4"/>
<path d="M76.3 143.6v17.6M103 152.4h91.6M103.1 143.6v8.7M103.1 152.5v8.7M124.9 143.6v8.7M124.9 152.5v8.7M142.3 143.6v8.7M142.3 152.5v8.7M159.7 143.6v8.7M159.7 152.5v8.7M177.1 143.6v8.7M177.1 152.5v8.7"/>
<path d="M194.5 143.6v8.7M194.5 152.5v8.7M76.2 161.3h118.4"/>
</g>
<path d="M76.3 168.9h118.2v5.1h-118.2zM76.3 174h26.8v5.1h-26.8zM103.1 174h21.8v5.1h-21.8zM124.9 174h17.4v5.1h-17.4zM142.3 174h17.4v5.1h-17.4zM159.7 174h17.4v5.1h-17.4zM177.1 174h17.4v5.1h-17.4zM76.3 179.1h26.8v17.8h-26.8z" fill="#8ac3e9"/>
<path d="M103.1 188h21.8v8.9h-21.8zM124.9 188h17.4v8.9h-17.4zM142.3 188h17.4v8.9h-17.4zM159.7 188h17.4v8.9h-17.4zM177.1 188h17.4v8.9h-17.4z" fill="#ddecf8"/>
<g fill="none" stroke="#000" stroke-width=".2">
<path d="M76.2 168.9h118.4M76.2 174h118.4M76.2 179.1h118.4M76.3 169v4.9M76.3 174.1v4.9M76.3 179.2v17.6M103.1 174.1v4.9M103.1 179.2v8.7M124.9 174.1v4.9M124.9 179.2v8.7M142.3 174.1v4.9M142.3 179.2v8.7"/>
<path d="M159.7 174.1v4.9M159.7 179.2v8.7M177.1 174.1v4.9M177.1 179.2v8.7M194.5 169v4.9M194.5 174.1v4.9M194.5 179.2v8.7M76.2 196.9h118.4M103 188h91.6M103.1 188.1v8.7M124.9 188.1v8.7M142.3 188.1v8.7"/>
<path d="M159.7 188.1v8.7M177.1 188.1v8.7M194.5 188.1v8.7"/>
</g>
<path d="M9.6 129.5h196.3v75h-196.3z" fill="none" stroke="#000" stroke-width=".35"/>
<path d="M0 274.9h215.9v4.5h-215.9z" fill="#00a0df"/>
<path d="M61.3 265.1v5.3" fill="none" stroke="#000" stroke-width=".35"/>
<text font-size="5.6" x="9.8" y="13.7">RF/Microwave Capacitors</text>
<g font-size="4.6">
<text x="9.8" y="20">RF/Microwave Multilayer Capacitors (MLC)</text>
<text x="9.8" y="26.4">800B Series NP0 Porcelain, High RF Power Ultra-Low ESR</text>
</g>
<g font-size="4.2" fill="#00a0df">
<text x="10" y="35.8">MECHANICAL CONFIGURATION</text>
<text x="10" y="88.2">NON-MAGNETIC CONFIGURATION</text>
<text x="10" y="125.3">SUGGESTED MOUNTING PAD DIMENSIONS</text>
</g>
<text font-size="4.2" x="199.1" y="270.4">583</text>
<g font-size="3.2">
<text x="119.4" y="137">Case B Vertical Mount</text>
<text x="79.8" y="142.1">Cap Value .43</text>
<text x="107.8" y="142.1">Pad Size</text>
<text x="129" y="142.1">A Min.</text>
<text x="146.4" y="142.1">B Min.</text>
<text x="163.8" y="142.1">C Min.</text>
<text x="181.2" y="142.1">D Min.</text>
<text x="108.8" y="149.1">Normal</text>
<text x="130.5" y="147.2">.090</text>
<text x="147.9" y="147.2">.050</text>
<text x="165.3" y="147.2">.075</text>
<text x="182.7" y="147.2">.175</text>
<text x="82.6" y="153.5">All Values</text>
<text x="129.4" y="151">(2.29)</text>
<text x="146.8" y="151">(1.27)</text>
<text x="164.2" y="151">(1.91)</text>
<text x="181.6" y="151">(4.45)</text>
<text x="105.1" y="158">High Density</text>
<text x="129.4" y="159.9">(1.78)</text>
<text x="130.5" y="156.1">.070</text>
<text x="146.8" y="159.9">(.762)</text>
<text x="147.9" y="156.1">.030</text>
<text x="164.2" y="159.9">(1.91)</text>
<text x="165.3" y="156.1">.075</text>
<text x="181.6" y="159.9">(3.43)</text>
<text x="182.7" y="156.1">.135</text>
<text x="117.6" y="172.6">Case B Horizontal Mount</text>
<text x="79.8" y="177.7">Cap Value .43</text>
<text x="107.8" y="177.7">Pad Size</text>
<text x="129" y="177.7">A Min.</text>
<text x="146.4" y="177.7">B Min.</text>
<text x="163.8" y="177.7">C Min.</text>
<text x="181.2" y="177.7">D Min.</text>
<text x="108.8" y="184.7">Normal</text>
<text x="130.5" y="182.7">.130</text>
<text x="147.9" y="182.7">.050</text>
<text x="165.3" y="182.7">.075</text>
<text x="182.7" y="182.7">.175</text>
<text x="82.6" y="189.1">All Values</text>
<text x="129.4" y="186.6">(3.30)</text>
<text x="130.5" y="191.6">.110</text>
<text x="146.8" y="186.6">(1.27)</text>
<text x="147.9" y="191.6">.030</text>
<text x="164.2" y="186.6">(1.91)</text>
<text x="165.3" y="191.6">.075</text>
<text x="181.6" y="186.6">(4.45)</text>
<text x="182.7" y="191.6">.135</text>
<text x="105.1" y="193.5">High Density</text>
<text x="129.4" y="195.4">(2.79)</text>
<text x="146.8" y="195.4">(.762)</text>
<text x="164.2" y="195.4">(1.91)</text>
<text x="181.6" y="195.4">(3.43)</text>
</g>
<g font-size="2.8">
<text x="178.7" y="164.9">inches (mm)</text>
<text x="178.7" y="200.5">inches (mm)</text>
</g>
<g font-size="2.5">
<text x="55.4" y="41.8">Outline ES W/T</text>
<text x="93.3" y="41.5">Body Dimensions</text>
<text x="141.8" y="41.5">Lead and Termination</text>
<text x="11.3" y="43.3">Series &amp; Case</text>
<text x="16.7" y="46.2">Size</text>
<text x="29.5" y="43.3">Term.</text>
<text x="29.9" y="46.2">Code</text>
<text x="39.6" y="43.3">Case Size</text>
<text x="41.2" y="46.2">&amp; Type</text>
<text x="54.8" y="44.8">is a Termination</text>
<text x="59.4" y="47.7">Surface</text>
<text x="80.1" y="47.9">Length (L)</text>
<text x="96" y="44.4">inches (mm)</text>
<text x="99.2" y="47.9">Width (W)</text>
<text x="114.1" y="47.9">Thickness (T)</text>
<text x="135.8" y="47.9">Overlap (Y)</text>
<text x="140.1" y="44.4">Dimensions and Material</text>
<text x="159.8" y="47.9">Materials</text>
<text x="180.1" y="43.3">Pkg Type</text>
<text x="182.2" y="46.2">&amp; Qty</text>
<text x="194.5" y="44.8">Pkg Code</text>
<text x="44.3" y="51.5">B</text>
<text x="156.1" y="53.3">RoHS Compliant</text>
<text x="178.2" y="51.9">T&amp;R, 1000 or</text>
<text x="16.2" y="57.8">800B</text>
<text x="32.1" y="57.8">T</text>
<text x="39.2" y="58.2">Solderable</text>
<text x="76.7" y="59.3">(2.79+0.51-0.25)</text>
<text x="77.3" y="56.3">.110+.020 -.010</text>
<text x="98.1" y="59.3">(2.79 ±0.38)</text>
<text x="98.9" y="56.3">.110 ±.015</text>
<text x="156.8" y="56.3">Tin Plated over</text>
<text x="157.7" y="59.3">Nickel Barrier</text>
<text x="178.3" y="57.8">Vertical T&amp;R,</text>
<text x="180.9" y="54.8">500 pcs</text>
<text x="195.2" y="54.8">T1K or T</text>
<text x="195.4" y="57.8">TV1K or</text>
<text x="41.4" y="64.1">Barrier</text>
<text x="41.6" y="61.1">Nickel</text>
<text x="118.5" y="65.4">(1.78)</text>
<text x="119.4" y="62.4">.070</text>
<text x="136.1" y="63.9">.015 (0.38)</text>
<text x="158.4" y="62.2">Termination</text>
<text x="180.9" y="63.7">500 pcs</text>
<text x="181.1" y="60.7">1000 or</text>
<text x="198.3" y="60.7">TV</text>
<text x="44.3" y="70.1">B</text>
<text x="77.3" y="71.9">.110+.020 -.010</text>
<text x="98.9" y="71.9">.110 ±.015</text>
<text x="119.1" y="68.4">max.</text>
<text x="135.4" y="66.9">±.010 (0.25)</text>
<text x="155.8" y="70.5">Tin/ Lead, Solder</text>
<text x="178.2" y="67.5">T&amp;R, 1000 or</text>
<text x="180.9" y="70.5">500 pcs</text>
<text x="195.2" y="70.5">T1K or T</text>
<text x="16.2" y="73.4">800B</text>
<text x="31.7" y="73.4">W</text>
<text x="38.4" y="76.8">Solder Plate</text>
<text x="76.7" y="74.9">(2.79+0.51-0.25)</text>
<text x="98.1" y="74.9">(2.79 ±0.38)</text>
<text x="154.5" y="76.4">Barrier Termination</text>
<text x="155.1" y="73.4">Plated over Nickel</text>
<text x="178.3" y="73.4">Vertical T&amp;R,</text>
<text x="181.1" y="76.4">1000 or</text>
<text x="195.4" y="73.4">TV1K or</text>
<text x="198.3" y="76.4">TV</text>
<text x="180.9" y="79.3">500 pcs</text>
<text x="11.3" y="95.7">Series &amp; Case</text>
<text x="29.5" y="95.7">Term.</text>
<text x="39.5" y="95.7">Case Size</text>
<text x="55.8" y="95.7">Non-Magnetic</text>
<text x="93.4" y="93.8">Body Dimensions</text>
<text x="142" y="93.8">Lead and Termination</text>
<text x="180.1" y="95.7">Pkg Type</text>
<text x="16.7" y="98.6">Size</text>
<text x="29.9" y="98.6">Code</text>
<text x="41.2" y="98.6">&amp; Type</text>
<text x="56.2" y="98.6">Conf</text>
<text x="60.6" y="98.6">iguration</text>
<text x="80.2" y="100.3">Length (L)</text>
<text x="96.1" y="96.8">inches (mm)</text>
<text x="99.2" y="100.3">Width (W)</text>
<text x="114.2" y="100.3">Thickness (T)</text>
<text x="135.9" y="100.3">Overlap (Y)</text>
<text x="140.3" y="96.8">Dimensions and Material</text>
<text x="160" y="100.3">Materials</text>
<text x="182.3" y="98.6">&amp; Qty</text>
<text x="194.4" y="97.1">Pkg Code</text>
<text x="44.2" y="103.9">B</text>
<text x="119.5" y="107.2">.070</text>
<text x="156.3" y="105.7">RoHS Compliant</text>
<text x="178.3" y="104.2">T&amp;R, 1000 or</text>
<text x="180.9" y="107.2">500 pcs</text>
<text x="195.1" y="107.2">T1K or T</text>
<text x="16.2" y="110.2">800B</text>
<text x="31.2" y="110.2">TN</text>
<text x="39.2" y="113.5">Solderable</text>
<text x="39.9" y="110.5">Non-Mag</text>
<text x="76.8" y="111.6">(2.79+0.51-0.25)</text>
<text x="77.3" y="108.7">.110+.020 -.010</text>
<text x="98.1" y="111.6">(2.79 ±0.38)</text>
<text x="98.9" y="108.7">.110 ±.015</text>
<text x="118.6" y="110.2">(1.78)</text>
<text x="119.2" y="113.1">max.</text>
<text x="135.5" y="111.6">±.010 (0.25)</text>
<text x="136.2" y="108.7">.015 (0.38)</text>
<text x="157" y="108.7">Tin Plated over</text>
<text x="157.5" y="111.6">Non-Magnetic</text>
<text x="178.3" y="110.2">Vertical T&amp;R,</text>
<text x="181.1" y="113.1">1000 or</text>
<text x="195.3" y="110.2">TV1K or</text>
<text x="198.2" y="113.1">TV</text>
<text x="41.3" y="116.5">Barrier</text>
<text x="154.6" y="114.6">Barrier Termination</text>
<text x="180.9" y="116.1">500 pcs</text>
</g>
<text font-size="2.5" fill="#fff" x="92.6" y="278.4">– rf microwave products –</text>
<g font-size="2.1">
<text x="62.6" y="267.2">The Important Information/Disclaimer is incorporated in the catalog where these specif</text>
<text x="62.6" y="269.8">online at www.kyocera-avx.com/disclaimer/ by reference and should be reviewed in full before placing any order.</text>
<text x="140.2" y="267.2">ications came from or available</text>
<text x="97" y="273.8">TDS-RFM-0022 | Rev 4</text>
</g>
<g font-size="1.6">
<text x="53.9" y="53.6">Y</text>
<text x="63.5" y="57.6">W</text>
<text x="58.6" y="61.5">L</text>
<text x="68.9" y="61.5">T</text>
<text x="53.9" y="69.2">Y</text>
<text x="58.6" y="77.1">L</text>
<text x="63.5" y="73.2">W</text>
<text x="68.9" y="77.1">T</text>
<text x="53.9" y="106">Y</text>
<text x="58.7" y="113.9">L</text>
<text x="63.6" y="110">W</text>
<text x="69" y="113.8">T</text>
</g>
</svg>
